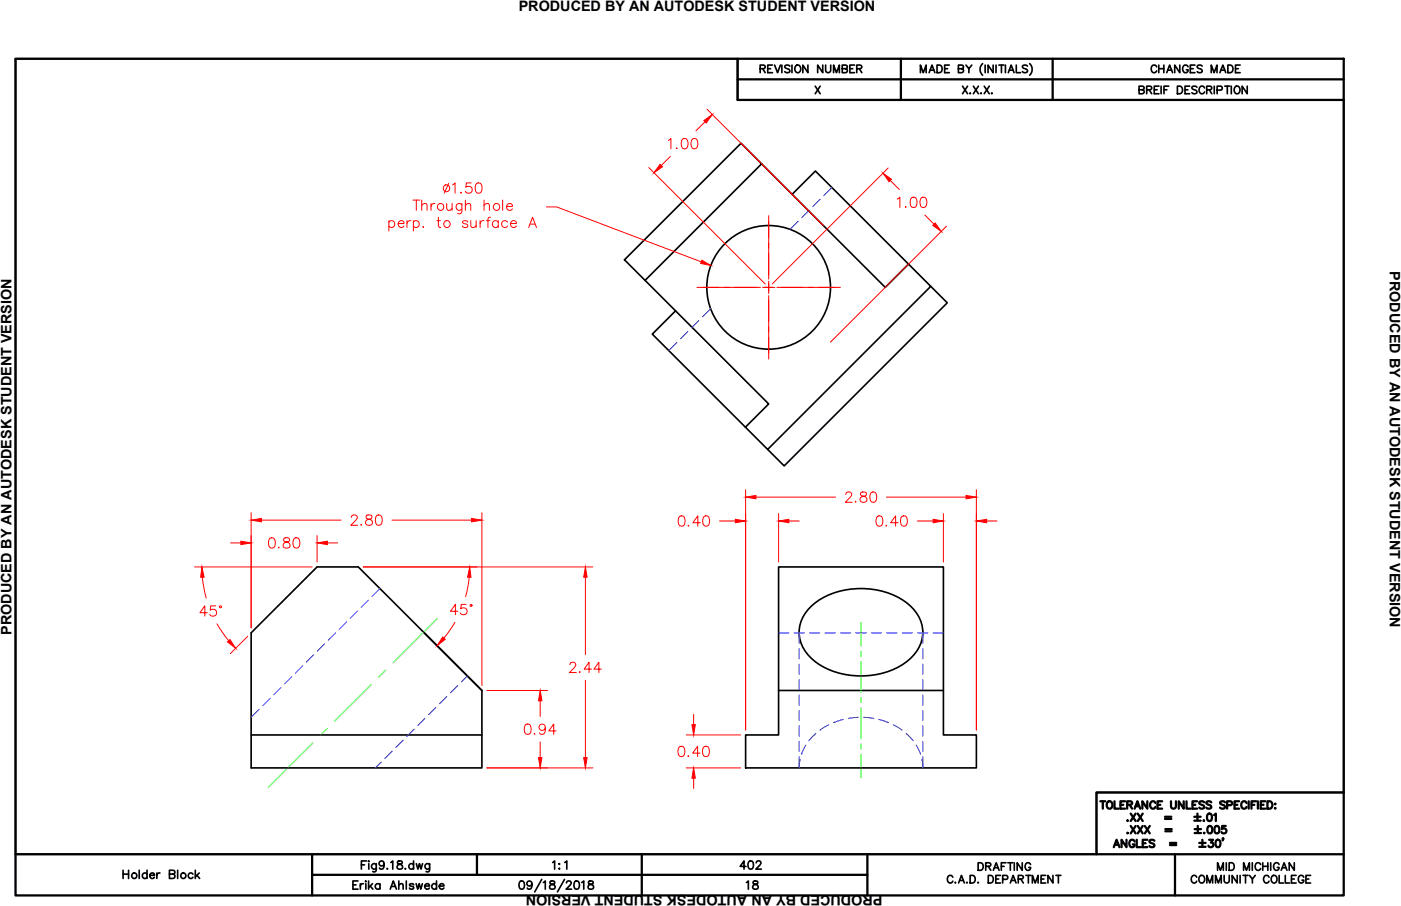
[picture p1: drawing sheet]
<svg xmlns="http://www.w3.org/2000/svg" width="432mm" height="279mm" viewBox="0 0 432 279" stroke-linecap="round" stroke-linejoin="round" font-family="sans-serif">
<!-- layer: OBJECT LINES -->
<g fill="none" stroke="#000" stroke-width=".51">
<path d="M4.8 18.1h222.5v12.7h186.8v213.6h-76.2v19h-333.1zM302.9 19.6a2.41 2.41 0 0 0 0 3.6M317.4 19.6a2.46 2.46 0 0 1 0 3.6M251.2 26.6l1.6 2.3M252.8 26.6l-1.6 2.3M283.7 22.4v-2.3l.9 2.3 .9-2.3v2.3M286.4 22.4l.9-2.3 .8 2.3M286.7 21.6h1.1M288.8 20.1h.8a1.25 1.25 0 0 1 .8 1.1 1.25 1.25 0 0 1-.8 1.2h-.8zM291.1 21.2h.9M292.6 20.1h-1.5v2.3h1.5M295.4 21.2l1.3-.1 .2-.4-.2-.5-1.3-.1v2.3h1l.5-.4a.59 .59 0 0 0-.5-.8"/>
<path d="M296.7 26.6l1.5 2.3M297.7 20.1l.9 1.1 .9-1.1M298.2 26.6l-1.5 2.3M298.6 21.2v1.2M299 28.7v.2l.1-.1M300 26.6l1.6 2.3M301.6 26.6l-1.6 2.3M302.3 28.7v.2l.2-.1M303.3 26.6l1.6 2.3M303.6 20.1v2.3M304.9 26.6l-1.6 2.3M305.7 28.7l-.1 .1h.2"/>
<path d="M306.1 20.1v2.3l-1.6-2.3v2.3M307 20.1v2.3M307.9 20.1h1.5M308.7 20.1v2.3M309.9 20.1v2.3M310.8 22.4l.9-2.3 .8 2.3M311.1 21.6h1.1M313.2 20.1v2.3h1.4M316.7 20.4a.89 .89 0 0 0-1.6 .2l.5 .5 .8 .3 .3 .7a1.02 1.02 0 0 1-1.6 0M228.4 44.2l6.3 6.3-35.9 36-6.3-6.4zM234.7 50.5l38.1 38.1 7.2-7.2 6.9 6.9-50.3 50.3-6.9-6.9 7.2-7.1-38.1-38.1M244.1 59.9l7.2-7.2 28.7 28.7"/>
<path d="M208.2 95.9l-7.2 7.1 28.7 28.7M286.9 88.3l5.1 5.1-50.3 50.3-5.1-5.1M240 174.8h50.8v51.9h10.1v10.1h-71.1v-10.1h10.2zM77.4 195.2l20.3-20.4h12.7l38.1 38.1v23.9h-71.1zM249.6 187.4a24 24 0 0 1 24.8-4.3 14.3 14.3 0 0 1 9.9 10.5 12 12 0 0 1-6.8 11.8 24.8 24.8 0 0 1-26.9-1.9 10.5 10.5 0 0 1-1-16.1zM240 212.9h50.8M77.4 226.7h71.1M111.4 266.7h1M112.9 265.5h-1.5v2.5M113.7 265.5v.2zM113.7 266.3v1.7M116 266.3l-.2 2.3-.3 .3-.6-.1"/>
<path d="M116 266.7a.82 .82 0 0 0-1.2-.1 .82 .82 0 0 0 0 1.2 .82 .82 0 0 0 1.2-.1M118.4 266.3a.79 .79 0 0 1-1.1 .7 .79 .79 0 0 1-.3-1.3 .79 .79 0 0 1 1.3 .2 1.79 1.79 0 0 1-.6 2.1l-.6-.1-.2-.2M119.4 267.8v.2l.1-.1M120.4 266l.7-.5v2.5M122.6 265.6a.53 .53 0 0 0 .3 .9 .9 .9 0 0 1 1 .3 .9 .9 0 0 1-.1 1.1l-.8 .1a.73 .73 0 0 1-.7-.8 .73 .73 0 0 1 .8-.6l.5-.1a.51 .51 0 0 0 .2-.9zM124.9 267.8v.2l.2-.1M127.5 266.7a.82 .82 0 0 0-1.2-.1 .82 .82 0 0 0 0 1.2 .82 .82 0 0 0 1.2-.1M127.5 265.5v2.5M128.3 266.3l.5 1.7 .5-1.7 .5 1.7 .4-1.7M132.4 266.3l-.1 2.3-.4 .3-.6-.1M132.4 266.7a.81 .81 0 0 0-1.2-.1 .81 .81 0 0 0 0 1.2 .81 .81 0 0 0 1.2-.1M160.3 271.8a.81 .81 0 0 1 1.2 .4 1.28 1.28 0 0 1-.8 2 1.62 1.62 0 0 1-.4-2.4z"/>
<path d="M164 272.5a.8 .8 0 0 1-1.1 .7 .8 .8 0 0 1-.4-1.2 .8 .8 0 0 1 1.3 0 1.35 1.35 0 0 1-.8 2.2l-.5-.3M167 271.2l-2.2 3.9M167.4 272.2l.7-.5v2.5M169.6 271.8a.5 .5 0 0 0 .3 .8 .9 .9 0 0 1 1 .4 .9 .9 0 0 1-.1 1.1l-.8 .1-.5-.2a.95 .95 0 0 1 .1-1 .95 .95 0 0 1 1-.4 .51 .51 0 0 0 .2-.8zM174 271.2l-2.2 3.9M174.6 272.3l.5-.6 .8 .2a.77 .77 0 0 1-.2 1.1l-1.2 1.2h1.7M177.2 271.8a.81 .81 0 0 1 1.3 .4 1.28 1.28 0 0 1-.9 2 1.62 1.62 0 0 1-.4-2.4zM179.3 272.2l.6-.5v2.5M181.5 271.8a.5 .5 0 0 0 .2 .8 .9 .9 0 0 1 1 .4 .9 .9 0 0 1 0 1.1l-.9 .1-.4-.2a.95 .95 0 0 1 .1-1 .95 .95 0 0 1 1-.4 .51 .51 0 0 0 .2-.8z"/>
<circle cx="236.9" cy="88.6" r="19.1"/>
</g>
<!-- layer: CENTERLINE -->
<path d="M134.9 190.7l-13.8 13.7M265.4 191.9v7.3M114.4 211.2l-11.2 11.2M118.9 206.7l-2.3 2.2M265.4 200.8v1.6M265.4 204v9.5M265.4 215.1v1.6M265.4 218.3v9.5M96.4 229.1l-13.7 13.8M100.9 224.6l-2.2 2.3M265.4 229.4v1.6M265.4 232.6v7.3" fill="none" stroke="#0f0" stroke-width=".31"/>
<!-- layer: HIDDEN -->
<g fill="none" stroke="#00f" stroke-width=".31">
<path d="M256.4 57.8l-2.5 2.6M246 68.2l-2.5 2.6M249.4 64.9l-2.3 2.2M252.8 61.5l-2.3 2.2M215.4 98.8l-2.3 2.3M219 95.2l-2.5 2.5M208.6 105.6l-2.5 2.5M212 102.2l-2.2 2.3M100.1 198.5l-2.3 2.3M103.4 195.2l-2.2 2.2M106.8 191.8l-2.2 2.3M110.2 188.4l-2.3 2.3"/>
<path d="M113.5 185.1l-2.2 2.2M117.1 181.5l-2.4 2.5M240 195.2h3.1M244.7 195.2h3.2M246.3 195v3.4M249.5 195.2h3.2M254.3 195.2h3.1M259 195.2h3.2M263.8 195.2h3.2M268.5 195.2h3.2M273.3 195.2h3.2M278.1 195.2h3.1"/>
<path d="M282.8 195.2h3.2M284.4 195v3.4M287.6 195.2h3.2M79.9 218.8l-2.5 2.4M83.2 215.4l-2.2 2.2M86.6 212l-2.3 2.3M90 208.7l-2.3 2.2M93.3 205.3l-2.2 2.2M96.7 201.9l-2.3 2.3M134.3 218.1l-2.2 2.3M137.7 214.8l-2.2 2.2M141.1 211.4l-2.3 2.3"/>
<path d="M144 208.4l-1.8 1.9M246.3 200v3.2M246.3 204.8v3.2M246.3 209.6v3.1M246.3 214.3v3.2M246.3 219.1v3.2M284.4 200v3.2M284.4 204.8v3.2M284.4 209.6v3.1M284.4 214.3v3.2M284.4 219.1v3.2M117.5 235l-1.8 1.8"/>
<path d="M120.9 231.6l-2.3 2.3M124.2 228.2l-2.2 2.3M127.6 224.9l-2.2 2.2M131 221.5l-2.3 2.3M246.3 233.4v3.4l.3-2.6M246.3 223.8v3.2M246.3 228.6v3.2M248.4 229.8l-1.4 2.8M251.5 226.2l-2.2 2.3M255.4 223.5l-2.7 1.7M259.9 221.9l-3 .9M264.6 221.2l-3.2 .4"/>
<path d="M266.2 221.2l3.1 .4M270.9 221.9l3 .9M275.3 223.5l2.7 1.7M279.3 226.2l2.2 2.3M282.4 229.8l1.3 2.8M284.4 233.4v3.4l-.3-2.6M284.4 223.8v3.2M284.4 228.6v3.2"/>
</g>
<!-- layer: DIMENSIONS -->
<g fill="none" stroke="#f00" stroke-width=".31">
<path d="M217.3 37.6l-2.8 2.8M217.9 33.7l35.9 35.9M138.3 56.6l-1.4 3M139.5 57l.8-.6v3.2M142.1 59.3v.3l.1-.2M145.2 56.4h-1.5l-.1 1.4a1.12 1.12 0 0 1 1.7-.1 1.12 1.12 0 0 1-.2 1.7 1.12 1.12 0 0 1-1.7-.4M146.9 56.6a1.04 1.04 0 0 1 1.5 .4 2.66 2.66 0 0 1-.3 2.4 1.02 1.02 0 0 1-1.5-.4 2.58 2.58 0 0 1 .3-2.4zM200 51.7l35.8 35.9M206 43.3l.8-.6v3.2M206.6 48.2l-2.8 2.8M208.6 45.6v.3l.1-.2M210.4 42.9a1.02 1.02 0 0 1 1.5 .4 1.6 1.6 0 0 1-1.1 2.6 1.73 1.73 0 0 1-.7-2.6z"/>
<path d="M213.4 42.9a1.02 1.02 0 0 1 1.5 .4 2.66 2.66 0 0 1-.3 2.4 1.02 1.02 0 0 1-1.5-.4 2.5 2.5 0 0 1 .3-2.4zM273.7 51.8l-35.7 35.8M274.4 55.6l2.8 2.9M119.8 68.5a1.02 1.02 0 0 1 1.5-.2 1.02 1.02 0 0 1 0 1.6 1.02 1.02 0 0 1-1.5-.2M119.8 68.1v3.1M122.7 68.9h1.8a.97 .97 0 0 0-1.3-.8 .97 .97 0 0 0-.3 1.6 .94 .94 0 0 0 1.6 0M125.4 68.1v2.1M126.6 68.1a1.03 1.03 0 0 0-1.2 .8M127.3 61.7h2.1M127.4 68.5a1.02 1.02 0 0 1 1.5-.2 1.02 1.02 0 0 1 0 1.6 1.02 1.02 0 0 1-1.5-.2M127.4 68.1v3.1M128.3 61.7v3.2"/>
<path d="M130 63.4l.7-.6 .8 .1 .1 2M130 61.7v3.2M130.4 69.9v.3l.2-.2M132.8 62.8v2.1M134 62.8a1.03 1.03 0 0 0-1.2 .8M134.7 68.1h1M135.1 67v2.6l.2 .4 .6 .2M137.7 62.8l.1 1.9 .8 .2 .7-.6M139.3 62.8v2.1M142.4 62.8v2.4a.83 .83 0 0 1-.5 .7 .83 .83 0 0 1-.9-.1M142.4 63.2a1.01 1.01 0 0 0-1.5-.1 1.01 1.01 0 0 0 0 1.5 1.01 1.01 0 0 0 1.5-.2M143.4 63.4l.8-.6 .7 .1 .2 2"/>
<path d="M143.4 61.7v3.2M144.2 68.5a.98 .98 0 0 0-1.7 0l.2 .3 1.3 .5 .2 .4a.96 .96 0 0 1-1.7 0M145.1 68.1l.1 1.9 .8 .2 .7-.6M146.7 68.1v2.1M148 68.1v2.1M149.2 63.4l.7-.6 .8 .1 .1 2M149.2 68.1a1.01 1.01 0 0 0-1.2 .8M149.2 61.7v3.2M149.9 68.1h1.1M151.2 67l-.7 .1-.1 .5v2.6M153.6 68.5a1.02 1.02 0 0 0-1.5-.2 1.02 1.02 0 0 0 0 1.6 1.02 1.02 0 0 0 1.5-.2M153.6 68.1v2.1"/>
<path d="M154.9 61.7v3.2M156.1 63.6h1.8a.98 .98 0 0 0-1.3-.8 .98 .98 0 0 0-.3 1.6 .96 .96 0 0 0 1.6 0M156.4 68.5a1.02 1.02 0 0 0-1.5-.2 1.02 1.02 0 0 0 0 1.6 1.02 1.02 0 0 0 1.5-.2M157.3 68.9h1.9a.97 .97 0 0 0-1.4-.8 .97 .97 0 0 0-.3 1.6 .94 .94 0 0 0 1.7 0M162.9 70.2l1.2-3.2 1.3 3.2M163.4 69.1h1.5M168.4 63.8h3.2l44.5 17M236.9 66.5v19.6M276.6 61.4l.7-.6v3.2M279.1 63.7l-.1 .1h.3M281 61a1.05 1.05 0 0 1 1.5 .4 2.63 2.63 0 0 1-.3 2.4 1.02 1.02 0 0 1-1.5-.4 2.66 2.66 0 0 1 .3-2.4zM284 61a1.03 1.03 0 0 1 1.5 .4 1.61 1.61 0 0 1-1.1 2.6 1.74 1.74 0 0 1-.7-2.6z"/>
<path d="M285.1 66.3l2.7 2.8M291.7 69.8l-35.8 35.7M214.8 88.6h19.6M235 88.6h3.8M236.9 86.7v3.8M236.9 91.2v19.5M239.5 88.6h19.5M77.4 158.1v35.5M108.3 159.6l.1-.5 .5-.3 .9 .2a.69 .69 0 0 1 .1 1l-1.8 2h2.2M113 159a.64 .64 0 0 0 .3 1 1.17 1.17 0 0 1 1.2 .4 1.17 1.17 0 0 1 .1 1.3 1.13 1.13 0 0 1-1.2 .3 1.13 1.13 0 0 1-.7-1.1 1.78 1.78 0 0 1 1.8-1l.1-.6a1.23 1.23 0 0 0-1.6-.3zM116.1 159a1.05 1.05 0 0 1 1.6 .4 2.63 2.63 0 0 1-.4 2.4 1.02 1.02 0 0 1-1.5-.4 2.66 2.66 0 0 1 .3-2.4zM148.5 158.1v53.3"/>
<path d="M209.5 159.2a1.02 1.02 0 0 1 1.5 .5 2.66 2.66 0 0 1-.3 2.4 1.05 1.05 0 0 1-1.5-.4 2.62 2.62 0 0 1 .3-2.5zM217 159.2a1.02 1.02 0 0 1 1.5 .5 2.66 2.66 0 0 1-.3 2.4 1.05 1.05 0 0 1-1.5-.4 2.62 2.62 0 0 1 .3-2.5zM229.8 151v74.1M233 153.3h24.5M240 158.4v14.9M260.7 152.5l.1-.5a1.02 1.02 0 0 1 1.6 0 .98 .98 0 0 1-.4 1.4l-1.5 1.5h2.2M263.7 154.6v.3l.2-.2M265.4 151.9a.64 .64 0 0 0 .3 1 1.17 1.17 0 0 1 1.2 .4 1.17 1.17 0 0 1 .1 1.3 1.13 1.13 0 0 1-1.2 .3 1.13 1.13 0 0 1-.7-1.1 1.85 1.85 0 0 1 1.8-1l.1-.6a1.23 1.23 0 0 0-1.6-.3zM268.5 151.9a1.05 1.05 0 0 1 1.6 .4 2.66 2.66 0 0 1-.3 2.4 1.02 1.02 0 0 1-1.6-.4 2.66 2.66 0 0 1 .3-2.4zM270.4 159.2a1.02 1.02 0 0 1 1.5 .5 2.66 2.66 0 0 1-.2 2.4 1.05 1.05 0 0 1-1.6-.4 2.62 2.62 0 0 1 .3-2.5zM273.2 153.3h24.6M278 159.2a1.02 1.02 0 0 1 1.5 .5 2.66 2.66 0 0 1-.3 2.4 1.05 1.05 0 0 1-1.5-.4 2.62 2.62 0 0 1 .3-2.5z"/>
<path d="M290.8 158.4v14.9M300.9 151v74.1M59.9 174.8h36.3M62.4 178l1.2 6.4M71.1 167.4h3.1M80.6 160.4h24.5M83.2 166a1.04 1.04 0 0 1 1.5 .5 2.58 2.58 0 0 1-.3 2.4 1.04 1.04 0 0 1-1.5-.5 2.69 2.69 0 0 1 .3-2.4zM85.9 168.7l-.1 .2h.3M87.6 166a.64 .64 0 0 0 .3 1 1.18 1.18 0 0 1 1.2 .4 1.18 1.18 0 0 1 .1 1.3 1.14 1.14 0 0 1-1.2 .3 1.14 1.14 0 0 1-.7-1 1.86 1.86 0 0 1 1.8-1.1l.1-.6a1.2 1.2 0 0 0-1.6-.3zM90.7 166a1.04 1.04 0 0 1 1.6 .5 2.58 2.58 0 0 1-.4 2.4 1.04 1.04 0 0 1-1.5-.5 2.69 2.69 0 0 1 .3-2.4zM97.7 165.1v8.2M100.9 167.4h3.2"/>
<path d="M111.3 161.7l-.1 .1h.3M112 174.8h70.7M120.8 160.4h24.6M144.6 178l-1.1 6M180.4 178v23.8M212.2 162l-.2 .1h.3M215.8 161.2h-2.2l1.5-2.1v3.2M221.7 160.7h4.9M243.1 160.7h3.2M273.2 162l-.2 .1h.3M276.8 161.2h-2.3l1.5-2.1v3.2M282.7 160.7h4.9"/>
<path d="M304.1 160.7h3.2M63.9 189h-2.3l1.5-2.2v3.2M66.5 186.8h-1.6l-.1 1.4a1.12 1.12 0 0 1 1.7 0 1.12 1.12 0 0 1-.2 1.6 1.12 1.12 0 0 1-1.7-.4M66.9 192.4l3.6 5.2M76.3 196.2l-5.3 5.3M140.2 191.9l-3.4 4.9M141.1 188.5h-2.3l1.6-2.1v3.2M143.7 186.4h-1.5l-.2 1.4a1.12 1.12 0 0 1 1.7-.1 1.12 1.12 0 0 1-.2 1.7 1.12 1.12 0 0 1-1.6-.4M150.1 212.9h18.7M166.5 216.1v4.9M175.7 205l.1-.4 .5-.4h.6l.4 .4a.99 .99 0 0 1-.3 1.3l-1.5 1.5h2.1M178.7 207.1l-.2 .2h.3"/>
<path d="M180.4 209.8v23.8M182.3 206.4h-2.3l1.5-2.2v3.2M185.3 206.4h-2.2l1.5-2.2v3.2M150.1 236.8h32.6M162.1 223.4a1.02 1.02 0 0 1 1.5 .5 2.66 2.66 0 0 1-.3 2.4 1.05 1.05 0 0 1-1.6-.4 2.63 2.63 0 0 1 .4-2.5zM164.8 226.2v.3l.1-.2M166.5 228.8v4.8M168.1 224.3a.99 .99 0 0 1-1.4 .9 .99 .99 0 0 1-.4-1.6 .99 .99 0 0 1 1.6 .2 2.89 2.89 0 0 1-.3 2.5 .93 .93 0 0 1-1.3-.3M171.4 225.4h-2.3l1.6-2.1v3.2M209.4 230.3a1.04 1.04 0 0 1 1.5 .5 2.58 2.58 0 0 1-.3 2.4 1.04 1.04 0 0 1-1.5-.5 2.71 2.71 0 0 1 .3-2.4zM211.5 236.8h16.8M211.5 226.7h16.8"/>
<path d="M212.1 233l-.1 .2h.3M213.8 220.3v3.2M213.8 240v3.2M215.8 232.3h-2.3l1.5-2.2v3.2M217 230.3a1.04 1.04 0 0 1 1.5 .5 2.66 2.66 0 0 1-.3 2.4 1.05 1.05 0 0 1-1.5-.5 2.71 2.71 0 0 1 .3-2.4z"/>
<circle cx="137.6" cy="58" r="1.05"/>
<circle cx="135.8" cy="63.8" r="1.05"/>
<circle cx="137.8" cy="69.1" r="1.05"/>
<circle cx="153" cy="63.8" r="1.04"/>
<circle cx="68" cy="187.1" r=".31"/>
<circle cx="145.2" cy="186.7" r=".31"/>
</g>
<g fill="#f00" stroke="#f00" stroke-width=".31">
<path d="M229.8 153.3l3.2-.5v1z"/>
<path d="M297.8 152.8l3.1 .5-3.1 .5z"/>
<path d="M77.4 160.4l3.2-.5v1z"/>
<path d="M145.4 159.9l3.1 .5-3.1 .5z"/>
<path d="M136.5 196.4l.7 .7-2.5 2z"/>
<path d="M144.8 174.8l.4 3.2h-1.1z"/>
<path d="M62.2 174.8l.7 3.2h-1.1z"/>
<path d="M70.1 198l.8-.8 1.7 2.7z"/>
<path d="M166.5 212.9l.5 3.2h-1z"/>
<path d="M166 233.6h1l-.5 3.2z"/>
<path d="M180.4 174.8l.6 3.2h-1.1z"/>
<path d="M179.9 233.6h1.1l-.6 3.2z"/>
<path d="M240 160.7l3.1-.6v1.1z"/>
<path d="M226.6 160.1l3.2 .6-3.2 .5z"/>
<path d="M300.9 160.7l3.2-.6v1.1z"/>
<path d="M287.6 160.1l3.2 .6-3.2 .5z"/>
<path d="M203.4 50.7l.8 .7-2.6 1.9z"/>
<path d="M216.9 37.2l2.6-1.9-1.8 2.7z"/>
<path d="M272.1 53.4l2.7 1.9-.8 .7z"/>
<path d="M288.2 68.7l1.9 2.7-2.6-1.9z"/>
<path d="M216.3 80.2l2.8 1.7-3.1-.7z"/>
<path d="M97.7 167.4l3.2-.5v1.1z"/>
<path d="M74.2 166.9l3.2 .5-3.2 .6z"/>
<path d="M213.3 223.5h1l-.5 3.2z"/>
<path d="M213.8 236.8l.5 3.2h-1z"/>
</g>
<!-- layer: BORDER -->
<path d="M4.8 18.1h409.3v258h-409.3zM227.3 18.1v12.7h186.8M277.7 18.1v12.7M324.4 18.1v12.7M227.3 24.5h186.8M4.8 263.4h409.3M96.2 263.4v12.7M96.2 269.8h171.1M147 263.4v6.4M197.8 263.4v12.7M267.3 263.4v12.7M362.1 263.4v12.7" fill="none" stroke="#000" stroke-width=".7"/>
<!-- layer: Title Block -->
<g fill="none" stroke="#000" stroke-width=".7">
<path d="M339.1 247.1h1.6M339.9 247.1v2.3M341.5 247.2a1.07 1.07 0 0 1 1.4 1 1.07 1.07 0 0 1-1.4 1.1l-.4-.8v-.5zM343.5 247.1v2.3h1.3M345.3 248.2h.9M346.8 247.1h-1.5v2.3h1.5M347.2 259v2.3l-1.5-2.3v2.3M347.4 248.2l1.3-.1 .2-.3-.1-.5-1.4-.2v2.3M347.5 253l.1 .1M347.5 256.8l.1 .1M348.2 248.2l.7 1.2M348.5 250.9l1.5 2.3"/>
<path d="M348.5 254.7l1.5 2.3M349.7 249.4l.9-2.3 .8 2.3M349.7 259.5a.84 .84 0 0 0-1-.5 .84 .84 0 0 0-.6 .8v.6a.82 .82 0 0 0 .8 .9 .82 .82 0 0 0 .8-.9h-.6M350 248.6h1.1M350 250.9l-1.5 2.3M350 254.7l-1.5 2.3M350.4 259v2.3h1.3M350.7 250.9l1.5 2.3M350.7 254.7l1.5 2.3M352.2 250.9l-1.5 2.3M352.2 254.7l-1.5 2.3M352.8 254.7l1.6 2.3"/>
<path d="M353.6 247.1v2.3l-1.5-2.3v2.3M353.6 259h-1.4v2.3h1.4M354.4 254.7l-1.6 2.3M355.8 259.3l-.6-.3-.9 .3 .2 .5 1.1 .5 .2 .6a.98 .98 0 0 1-1.5 0M356.1 247.7a.84 .84 0 0 0-.9-.6 .84 .84 0 0 0-.7 .9v.5a.84 .84 0 0 0 .7 .9 .84 .84 0 0 0 .9-.6M356.8 248.2h.8M358.2 247.1h-1.4v2.3h1.4M359.1 251.9h1.9M359.1 252.5h1.9M359.2 255.7h1.9M359.2 256.3h1.9M360.6 259.9h1.9"/>
<path d="M360.9 247.1v1.6a.77 .77 0 0 0 .8 .7 .77 .77 0 0 0 .7-.7v-1.6M364.8 247.1v2.3l-1.5-2.3v2.3M365.7 247.1v2.3h1.3M367.5 248.2h.9M368.1 251.9h2M368.1 253.1h2M368.2 255.7h2M368.2 256.9h2M369 247.1h-1.5v2.3h1.5M369.1 250.9v2M369.2 254.7v2M369.6 259.9h2"/>
<path d="M370.6 259v1.9M371 253l.1 .1M371.1 247.4a.85 .85 0 0 0-.8-.3 .85 .85 0 0 0-.7 .6l1.5 1v.4l-.5 .3-1-.3M371.1 256.8l.1 .1M372.3 251a.74 .74 0 0 1 1.1 .4l.1 .5a1.03 1.03 0 0 1-.6 1.3h-.2a1.45 1.45 0 0 1-.4-2.2zM372.4 254.8a.74 .74 0 0 1 1.1 .4l.1 .5a1.03 1.03 0 0 1-.6 1.3h-.2a1.45 1.45 0 0 1-.4-2.2zM372.7 259h1.2l-.7 .8a.76 .76 0 0 1 .6 1.3 .76 .76 0 0 1-1.4-.3M373.3 247.4a.85 .85 0 0 0-.8-.3 .85 .85 0 0 0-.7 .6l1.5 1v.4l-.5 .3-1-.3M374.2 251.4l.5-.5v2.3M374.6 254.8a.74 .74 0 0 1 1.1 .4l.1 .5a1.03 1.03 0 0 1-.6 1.3h-.3a1.45 1.45 0 0 1-.3-2.2zM374.9 259.1a.74 .74 0 0 1 1.1 .3l.2 .5a1.01 1.01 0 0 1-.9 1.4 1.49 1.49 0 0 1-.4-2.2zM377 258.6h-.2h.2l-.2 .6"/>
<path d="M377.5 247.4a.85 .85 0 0 0-.8-.3 .85 .85 0 0 0-.7 .6l1.5 1v.4l-.5 .3-1-.3M377.8 254.7h-1.1l-.1 1a.81 .81 0 0 1 1.2 0 .81 .81 0 0 1-.1 1.2 .81 .81 0 0 1-1.2-.3M378.2 248.3l1.3-.1 .2-.3-.1-.6-1.4-.2v2.3M380.5 248.2h.9M381.9 247.1h-1.4v2.3h1.4M384.2 247.7a.84 .84 0 0 0-1-.6 .84 .84 0 0 0-.6 .9v.5a.84 .84 0 0 0 .6 .9 .84 .84 0 0 0 1-.6M384.9 247.1v2.3M385.7 248.2h.9M387.1 247.1h-1.4v2.3M387.7 247.1v2.3M388.6 248.2h.8M390 247.1h-1.4v2.3h1.4"/>
<path d="M390.6 247.1h.8a1.22 1.22 0 0 1 .8 1.1 1.22 1.22 0 0 1-.8 1.2h-.8zM392.9 249.3h.2zM393 247.9v.2zM414.1 244.4h-76.2v19M343.3 261.3l.8-2.3 .9 2.3M343.6 260.5h1.1M352.2 260.1h.9M360.6 260.6h1.9M369.6 261.2h2"/>
</g>
<g font-size="5.7">
<text x="233.5" y="23.6">REVISION NUMBER</text>
<text x="353.8" y="23.6">CHANGES MADE</text>
<text x="169.3" y="269.2">1:1</text>
<text x="227.2" y="269.2">402</text>
<text x="37" y="272">Holder Block</text>
<text x="107.9" y="275.5">Erika Ahlswede</text>
<text x="229.3" y="275.5">18</text>
</g>
<g font-size="5.3">
<text x="350.3" y="30">BREIF DESCRIPTION</text>
<text x="300.6" y="269.5">DRAFTING</text>
<text x="374.3" y="269.5">MID MICHIGAN</text>
<text x="291" y="273.4">C.A.D. DEPARTMENT</text>
<text x="366.2" y="273.4">COMMUNITY COLLEGE</text>
</g>
<g font-size="4.4">
<text x="159.9" y="3.5">PRODUCED BY AN AUTODESK STUDENT VERSION</text>
<text x="428.3" y="83.7" transform="rotate(90 428.3 83.7)">PRODUCED BY AN AUTODESK STUDENT VERSION</text>
<text x="3.5" y="195.8" transform="rotate(-90 3.5 195.8)">PRODUCED BY AN AUTODESK STUDENT VERSION</text>
<text x="272" y="275.9" transform="rotate(180 272 275.9)">PRODUCED BY AN AUTODESK STUDENT VERSION</text>
</g>
</svg>
